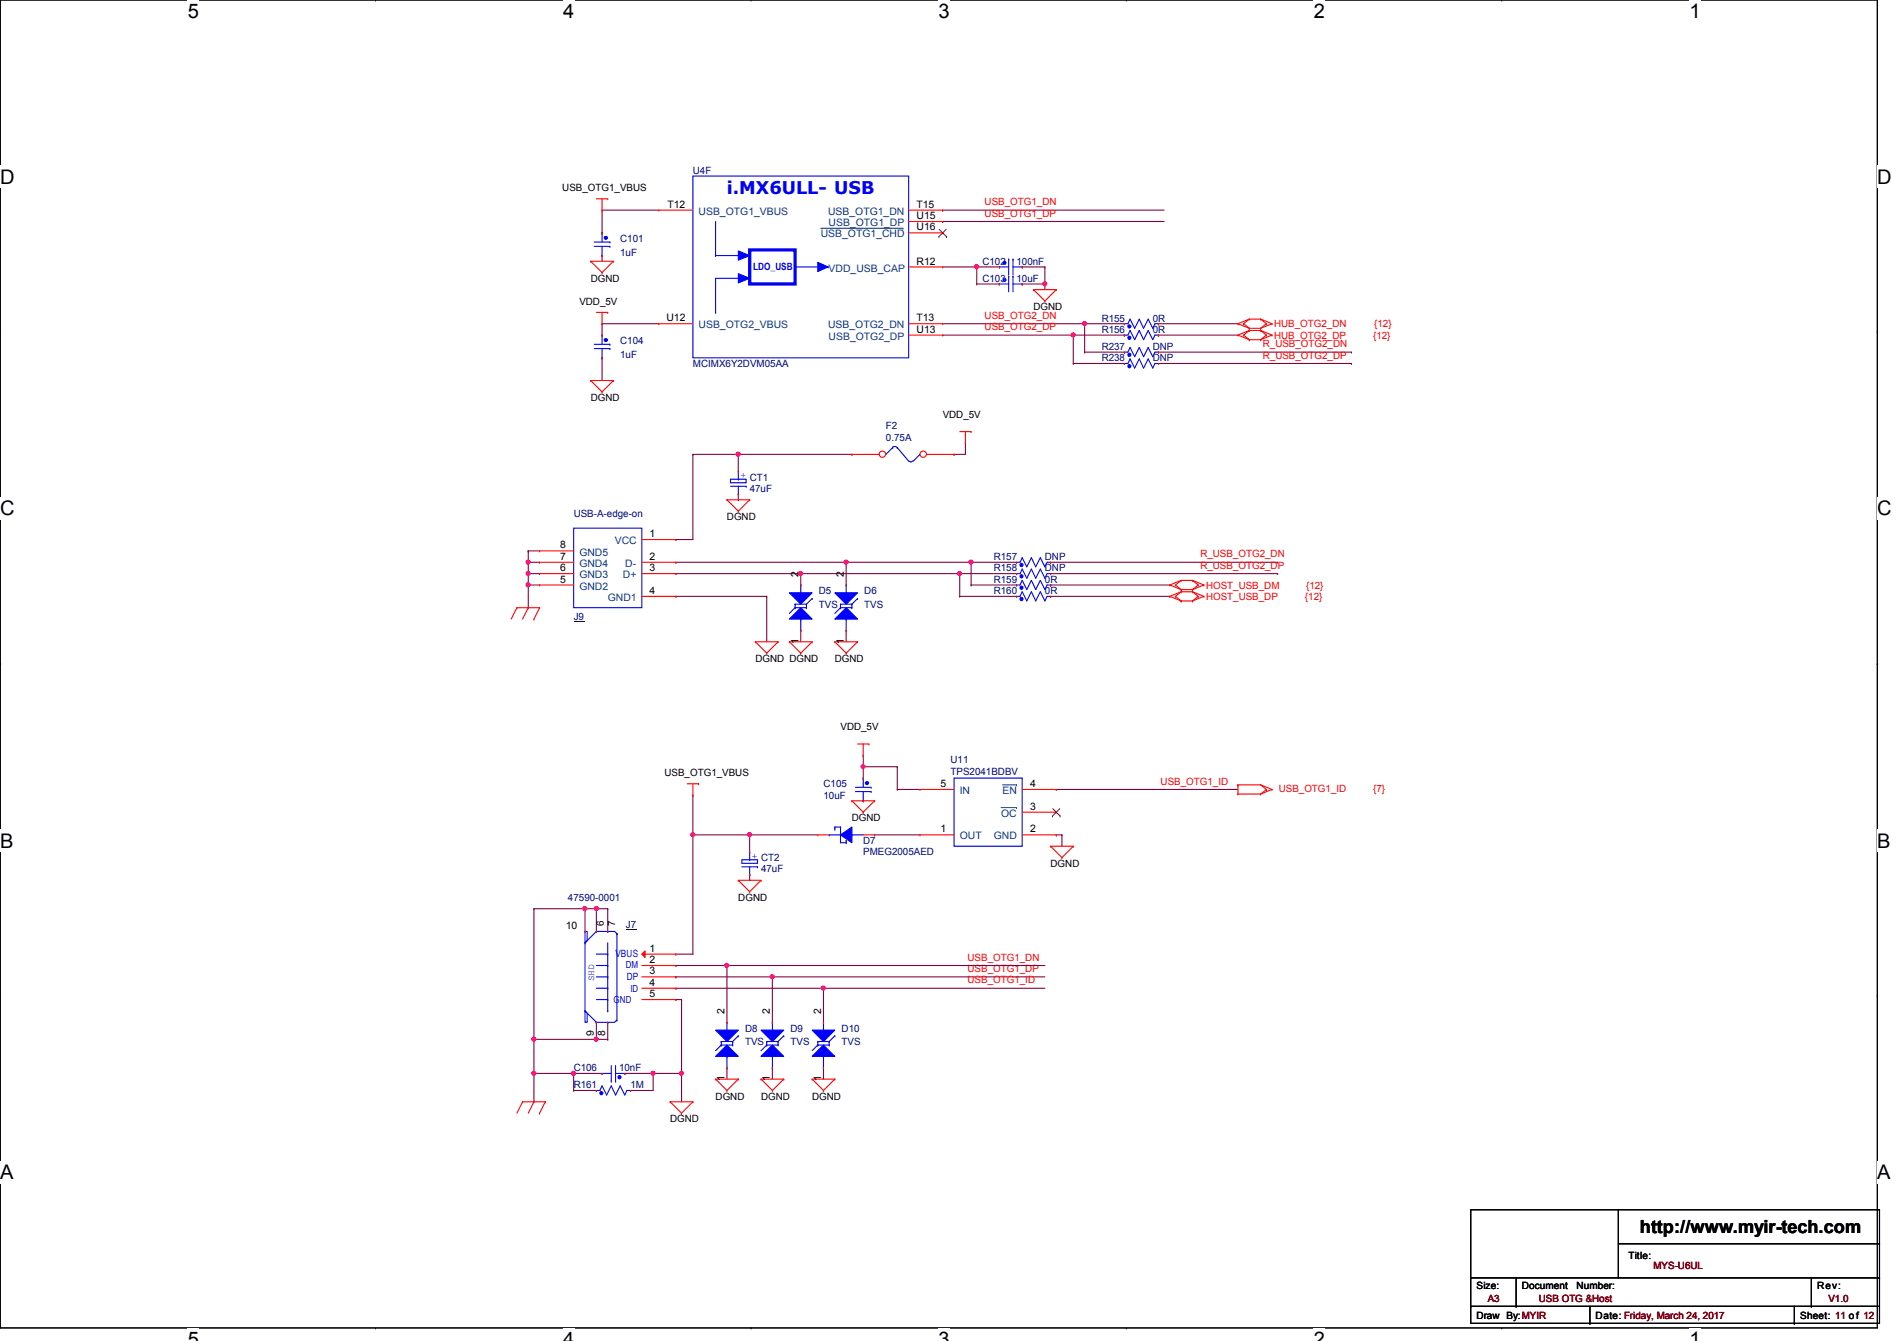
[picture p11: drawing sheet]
<svg xmlns="http://www.w3.org/2000/svg" width="297mm" height="210mm" viewBox="0 0 297 210" stroke-linecap="round" stroke-linejoin="round" font-family="sans-serif">
<path d="M0 0h294v207.9h-294z" fill="none" stroke="#000" stroke-width=".17"/>
<g fill="#fff">
<path d="M29.4 0h1.8v3.5h-1.8z"/>
<path d="M29.4 207.9h1.8v2h-1.8z"/>
</g>
<path d="M58.8 0h.1M58.8 207.9h.1" fill="none" stroke="#000" stroke-width=".17"/>
<g fill="#fff">
<path d="M88.2 0h1.7v3.5h-1.7z"/>
<path d="M88.2 207.9h1.7v2h-1.7z"/>
</g>
<path d="M117.6 0h.1M117.6 207.9h.1" fill="none" stroke="#000" stroke-width=".17"/>
<g fill="#fff">
<path d="M147 0h1.7v3.5h-1.7z"/>
<path d="M147 207.9h1.7v2h-1.7z"/>
</g>
<path d="M176.4 0h.1M176.4 207.9h.1" fill="none" stroke="#000" stroke-width=".17"/>
<g fill="#fff">
<path d="M205.7 0h1.8v3.5h-1.8z"/>
<path d="M205.7 207.9h1.8v2h-1.8z"/>
</g>
<path d="M235.2 0h.1M235.2 207.9h.1" fill="none" stroke="#000" stroke-width=".17"/>
<g fill="#fff">
<path d="M264.5 0h1.8v3.5h-1.8z"/>
<path d="M264.5 207.9h1.8v2h-1.8z"/>
<path d="M0 26h2.3v3.4h-2.3z"/>
<path d="M294 26h2.2v3.4h-2.2z"/>
<path d="M0 77.9h2.3v3.5h-2.3z"/>
<path d="M294 77.9h2.2v3.5h-2.2z"/>
</g>
<path d="M0 51.9h.1M294 51.9h.1" fill="none" stroke="#000" stroke-width=".17"/>
<g fill="#fff">
<path d="M0 129.9h2.1v3.4h-2.1z"/>
<path d="M294 129.9h2v3.4h-2z"/>
</g>
<path d="M0 103.9h.1M294 103.9h.1" fill="none" stroke="#000" stroke-width=".17"/>
<path d="M0 103.9h.1M294 103.9h.1" fill="none" stroke="#000" stroke-width=".16"/>
<g fill="#fff">
<path d="M0 181.8h2.1v3.5h-2.1z"/>
<path d="M294 181.8h2v3.5h-2z"/>
</g>
<path d="M0 155.9h.1M294 155.9h.1" fill="none" stroke="#000" stroke-width=".17"/>
<path d="M160.1 41.8h.1M160.1 41.8h3.5M163.6 41.8h.1M163.6 41.8v2.6" fill="none" stroke="#800040" stroke-width=".17"/>
<circle cx="163.6" cy="44.4" r=".32" fill="#f0f"/>
<circle cx="163.6" cy="44.4" r=".32" fill="none" stroke="#f0f" stroke-width=".17"/>
<g fill="none" stroke="#800040" stroke-width=".17">
<path d="M94.3 36.4h.1M94.3 32.9h.1M94.3 32.9v3.5M94.3 32.9h8.9M147.6 32.9h.1M147.6 34.7h.1M147.6 32.9h34.7M147.6 34.7h34.7M94.3 40h.1M94.3 56h.1M94.3 50.7h.1M94.3 40v.9"/>
<path d="M94.3 50.7v1.8M94.3 56v3.6M94.3 50.7h8.9M147.6 50.7h22.2M147.6 41.8h5.3M147.6 52.5h20.5M152.9 41.8h.1M168.1 52.5h.1M169.8 50.7h.1"/>
</g>
<circle cx="168" cy="52.4" r=".32" fill="#f0f"/>
<circle cx="168" cy="52.4" r=".32" fill="none" stroke="#f0f" stroke-width=".17"/>
<g fill="none" stroke="#800040" stroke-width=".17">
<path d="M160.1 44.4h.1M160.1 44.4h3.5M82.7 86.2h.1M82.7 88h.1M82.7 86.2h1.8M82.7 86.2v3.6M82.7 88h1.8M105.8 84.5h.1M105.8 93.3h.1M105.8 84.5h2.7M105.8 93.3h14.3M120.1 93.3h.1"/>
<path d="M120.1 93.3v7.2"/>
</g>
<circle cx="82.7" cy="88" r=".32" fill="#f0f"/>
<circle cx="82.7" cy="88" r=".32" fill="none" stroke="#f0f" stroke-width=".17"/>
<path d="M82.7 89.8h.1M82.7 89.8h1.8M82.7 89.8v1.8" fill="none" stroke="#800040" stroke-width=".17"/>
<circle cx="82.7" cy="91.5" r=".32" fill="#f0f"/>
<circle cx="82.7" cy="91.5" r=".32" fill="none" stroke="#f0f" stroke-width=".17"/>
<circle cx="82.7" cy="89.8" r=".32" fill="#f0f"/>
<circle cx="82.7" cy="89.8" r=".32" fill="none" stroke="#f0f" stroke-width=".17"/>
<path d="M82.7 91.6h.1M82.7 91.6h1.8M82.7 91.6v3.5M83.6 142.2h8M91.6 142.2h.1M83.6 162.7h.1M83.6 162.7h9.8M113.8 167.1h.1M113.8 167.1v1.8" fill="none" stroke="#800040" stroke-width=".17"/>
<circle cx="93.4" cy="162.7" r=".32" fill="#f0f"/>
<circle cx="93.4" cy="162.7" r=".32" fill="none" stroke="#f0f" stroke-width=".17"/>
<g fill="none" stroke="#800040" stroke-width=".17">
<path d="M83.6 142.2h.1M83.6 142.2v20.5M93.4 142.2h.1M93.4 142.2v3.6M93.4 142.2h1.8M95.2 142.2h.1M95.2 142.2v3.6M105.8 156.5h.1M105.8 156.5h.9M113.8 151.1h.1M113.8 151.1v8.9M120.9 152.9h.1"/>
<path d="M120.9 152.9v7.1M93.4 162.7h.1M93.4 160v2.7M93.4 162.7h1.8M95.2 162.7h.1M95.2 160v2.7M120.9 167.1h.1M120.9 167.1v1.8"/>
</g>
<circle cx="83.6" cy="162.7" r=".32" fill="#f0f"/>
<circle cx="83.6" cy="162.7" r=".32" fill="none" stroke="#f0f" stroke-width=".17"/>
<path d="M83.6 162.7h.1M83.6 168h.1M83.6 162.7v9.8M83.6 168h6.2" fill="none" stroke="#800040" stroke-width=".17"/>
<circle cx="83.6" cy="168" r=".32" fill="#f0f"/>
<circle cx="83.6" cy="168" r=".32" fill="none" stroke="#f0f" stroke-width=".17"/>
<path d="M89.8 170.7h.1M89.8 168h.1M89.8 170.7h3.6M89.8 168v2.7M89.8 168h4.5" fill="none" stroke="#800040" stroke-width=".17"/>
<circle cx="89.8" cy="168" r=".32" fill="#f0f"/>
<circle cx="89.8" cy="168" r=".32" fill="none" stroke="#f0f" stroke-width=".17"/>
<path d="M97.8 168h.1M97.8 168h4.5M106.7 168h.1M106.7 168v4.5" fill="none" stroke="#800040" stroke-width=".17"/>
<circle cx="106.7" cy="168" r=".32" fill="#f0f"/>
<circle cx="106.7" cy="168" r=".32" fill="none" stroke="#f0f" stroke-width=".17"/>
<path d="M98.7 170.7h.1M102.3 168h.1M102.3 168v2.7h-3.6" fill="none" stroke="#800040" stroke-width=".17"/>
<circle cx="102.2" cy="168" r=".32" fill="#f0f"/>
<circle cx="102.2" cy="168" r=".32" fill="none" stroke="#f0f" stroke-width=".17"/>
<path d="M105.8 149.4h.1M105.8 154.7h.1M105.8 149.4h2.7M105.8 154.7h23.1M106.7 156.5h.1M106.7 156.5v11.5h-4.4M120.9 152.9h.1M120.9 152.9h42.7M102.3 168h.1" fill="none" stroke="#800040" stroke-width=".17"/>
<circle cx="120.9" cy="152.9" r=".32" fill="#f0f"/>
<circle cx="120.9" cy="152.9" r=".32" fill="none" stroke="#f0f" stroke-width=".17"/>
<path d="M113.8 151.1h.1M113.8 151.1h49.8" fill="none" stroke="#800040" stroke-width=".17"/>
<circle cx="113.8" cy="151.1" r=".32" fill="#f0f"/>
<circle cx="113.8" cy="151.1" r=".32" fill="none" stroke="#f0f" stroke-width=".17"/>
<g fill="none" stroke="#800040" stroke-width=".17">
<path d="M105.8 89.8h.1M105.8 89.8h44.5M125.4 98.7h.1M125.4 89.8h.1M125.4 89.8v1.8M125.4 98.7v1.8M132.5 98.7h.1M132.5 98.7v1.8M150.3 89.8h.1M105.8 151.1h.1M105.8 152.9h.1M105.8 151.1h8"/>
<path d="M105.8 152.9h15.1"/>
</g>
<circle cx="125.4" cy="89.8" r=".32" fill="#f0f"/>
<circle cx="125.4" cy="89.8" r=".32" fill="none" stroke="#f0f" stroke-width=".17"/>
<circle cx="150.3" cy="89.8" r=".32" fill="#f0f"/>
<circle cx="150.3" cy="89.8" r=".32" fill="none" stroke="#f0f" stroke-width=".17"/>
<path d="M132.5 88h19.6M152.1 88h.1" fill="none" stroke="#800040" stroke-width=".17"/>
<circle cx="132.5" cy="88" r=".32" fill="#f0f"/>
<circle cx="132.5" cy="88" r=".32" fill="none" stroke="#f0f" stroke-width=".17"/>
<circle cx="152" cy="88" r=".32" fill="#f0f"/>
<circle cx="152" cy="88" r=".32" fill="none" stroke="#f0f" stroke-width=".17"/>
<path d="M105.8 88h.1M105.8 88h26.7M132.5 88h.1M132.5 88v3.6M108.5 124.5h.1M108.5 124.5v6.2" fill="none" stroke="#800040" stroke-width=".17"/>
<circle cx="108.5" cy="130.7" r=".32" fill="#f0f"/>
<circle cx="108.5" cy="130.7" r=".32" fill="none" stroke="#f0f" stroke-width=".17"/>
<g fill="none" stroke="#800040" stroke-width=".17">
<path d="M152.9 41.8h.1M152.9 41.8v2.6M181.4 50.7h.1M181.4 52.5h.1M181.4 50.7h12.4M181.4 52.5h12.4M150.3 93.3h.1M150.3 93.3h8.9M152.1 91.6h.1M152.1 91.6h7.1M164.5 91.6h.1M164.5 88h35.6"/>
<path d="M164.5 89.8h35.6M164.5 91.6h18.7M164.5 93.3h18.7M183.2 93.3h.1M200.1 88h.1M200.1 89.8h.1"/>
</g>
<circle cx="152.9" cy="41.8" r=".32" fill="#f0f"/>
<circle cx="152.9" cy="41.8" r=".32" fill="none" stroke="#f0f" stroke-width=".17"/>
<g fill="none" stroke="#800040" stroke-width=".17">
<path d="M152.9 41.8h.1M152.9 44.4h.1M152.9 41.8h3.6M152.9 44.4h3.6M163.6 44.4h.1M163.6 44.4v.9M108.5 130.7h.1M108.5 130.7h8.9M135.2 120h.1M135.2 120v1.8M135.2 120h5.3M136.9 130.7h.1"/>
<path d="M136.9 130.7h7.2"/>
</g>
<circle cx="117.4" cy="130.7" r=".32" fill="#f0f"/>
<circle cx="117.4" cy="130.7" r=".32" fill="none" stroke="#f0f" stroke-width=".17"/>
<g fill="none" stroke="#800040" stroke-width=".17">
<path d="M135.2 118.2h.1M135.2 118.2v1.8M108.5 130.7h.1M108.5 130.7v18.7M140.5 123.6h.1M140.5 120h.1M140.5 123.6h3.6M140.5 120v3.6M165.4 130.7h.1M165.4 123.6h.1M165.4 123.6h28.4M165.4 130.7h.9"/>
<path d="M166.3 130.7h.1M166.3 130.7v1.8"/>
</g>
<circle cx="135.1" cy="120" r=".32" fill="#f0f"/>
<circle cx="135.1" cy="120" r=".32" fill="none" stroke="#f0f" stroke-width=".17"/>
<path d="M128.9 154.7h.1M128.9 154.7v5.3M128.9 154.7h34.7" fill="none" stroke="#800040" stroke-width=".17"/>
<circle cx="128.9" cy="154.7" r=".32" fill="#f0f"/>
<circle cx="128.9" cy="154.7" r=".32" fill="none" stroke="#f0f" stroke-width=".17"/>
<path d="M108.5 71.1h7.1M115.6 71.1h.1M128.9 167.1h.1M128.9 167.1v1.8" fill="none" stroke="#800040" stroke-width=".17"/>
<circle cx="115.6" cy="71.1" r=".32" fill="#f0f"/>
<circle cx="115.6" cy="71.1" r=".32" fill="none" stroke="#f0f" stroke-width=".17"/>
<g fill="none" stroke="#800040" stroke-width=".17">
<path d="M169.8 50.7h.1M169.8 50.7v4.4M108.5 71.1h.1M108.5 71.1v13.4M115.6 71.1h.1M115.6 78.2h.1M115.6 71.1h17.8M115.6 71.1v2.7M115.6 77.3v.9M133.4 71.1h.1M149.4 71.1h.1M151.2 69.3h.1"/>
<path d="M151.2 69.3v1.8h-1.8M117.4 130.7h.1M117.4 136.9h.1M117.4 130.7v2.6M117.4 136.9v.9M117.4 130.7h10.7"/>
</g>
<circle cx="169.8" cy="50.6" r=".32" fill="#f0f"/>
<circle cx="169.8" cy="50.6" r=".32" fill="none" stroke="#f0f" stroke-width=".17"/>
<g fill="none" stroke="#800040" stroke-width=".17">
<path d="M168.1 56.9h.1M168.1 56.9h8M169.8 55.1h.1M169.8 50.7h.1M169.8 55.1h6.3M169.8 50.7h6.3M176.1 56.9h.1M176.1 52.5h.1M176.1 52.5h-8v4.4M181.4 55.1h30.2M181.4 56.9h30.2M211.6 55.1h.1"/>
<path d="M211.6 56.9h.1M150.3 89.8h.1M150.3 89.8v3.5M150.3 89.8h8.9M152.1 88h.1M152.1 88v3.6M152.1 88h7.1M159.2 88h.1M159.2 89.8h.1M91.6 142.2h.1M91.6 142.2v3.6M91.6 142.2h1.8"/>
<path d="M93.4 142.2h.1"/>
</g>
<circle cx="91.6" cy="142.2" r=".32" fill="#f0f"/>
<circle cx="91.6" cy="142.2" r=".32" fill="none" stroke="#f0f" stroke-width=".17"/>
<circle cx="93.4" cy="142.2" r=".32" fill="#f0f"/>
<circle cx="93.4" cy="142.2" r=".32" fill="none" stroke="#f0f" stroke-width=".17"/>
<g fill="none" stroke="#f00" stroke-width=".17">
<path d="M93.4 31.1h1.8M94.3 32.9h.1M94.3 31.1v1.8M95.2 31.1h.1M92.5 40.9h.1M92.5 59.6h.1M92.5 40.9h3.6M92.5 40.9l1.8 1.8M92.5 59.6h3.6M92.5 59.6l1.8 1.7M93.4 48.9h1.8M94.3 50.7h.1"/>
<path d="M94.3 42.7h.1M94.3 48.9v1.8M95.2 48.9h.1M96.1 40.9h.1M96.1 59.6h.1M96.1 40.9l-1.8 1.8M96.1 59.6l-1.8 1.7M161.8 45.3h.1M161.8 45.3h3.6M161.8 45.3l1.8 1.8M163.6 47.1h.1M165.4 45.3h.1"/>
<path d="M165.4 45.3l-1.8 1.8M193.8 50.7h.1M193.8 52.5h.1M193.8 50.7l1.8 .7M193.8 52.5l1.8 .7M194.7 50.7h.1M194.7 52.5h.1M194.7 50.7l.9 .7M194.7 52.5l.9 .7M195.6 50h.1M195.6 51.4h.1M195.6 51.7h.1"/>
<path d="M195.6 53.2h.1M195.6 51.4h1.8M195.6 50h1.8M195.6 50l-1.8 .7M195.6 50l-.9 .7M195.6 53.2h1.8M195.6 51.7h1.8M195.6 51.7l-1.8 .8M195.6 51.7l-.9 .8M197.4 51.4h.1M197.4 50h.1M197.4 53.2h.1"/>
<path d="M197.4 51.7h.1M197.4 50l1.8 .7M197.4 50l.9 .7M197.4 51.7l1.8 .8M197.4 51.7l.9 .8M198.3 50.7h.1M198.3 52.5h.1M198.3 50.7l-.9 .7M198.3 52.5l-.9 .7M199.2 50.7h.1M199.2 52.5h.1M199.2 50.7l-1.8 .7"/>
<path d="M199.2 52.5l-1.8 .7M94.3 61.3h.1M113.8 78.2h.1M113.8 78.2h3.6M113.8 78.2l1.8 1.8M117.4 78.2h.1M117.4 78.2l-1.8 1.8M150.3 67.6h1.8M151.2 69.3h.1M151.2 67.6v1.7M152.1 67.6h.1M80.9 95.1h.1"/>
<path d="M80.9 95.1l-.9 1.8M80.9 95.1h3.6M82.7 95.1h.1M82.7 95.1l-.9 1.8M83.6 96.9h.1M84.5 95.1h.1M84.5 95.1l-.9 1.8M115.6 80h.1M183.2 91.6h.1M183.2 93.3h.1M183.2 91.6l1.8 .7M183.2 93.3l1.8 .8"/>
<path d="M184.1 91.6h.1M184.1 93.3h.1M184.1 91.6l.9 .7M184.1 93.3l.9 .8M185 90.8h.1M185 92.3h.1M185 92.6h.1M185 94.1h.1M185 92.3h1.7M185 90.8h1.7M185 90.8l-1.8 .8M185 90.8l-.9 .8"/>
<path d="M185 94.1h1.7M185 92.6h1.7M185 92.6l-1.8 .7M185 92.6l-.9 .7M186.7 92.3h.1M186.7 90.8h.1M186.7 94.1h.1M186.7 92.6h.1M186.7 90.8l1.8 .8M186.7 90.8l.9 .8M186.7 92.6l1.8 .7M186.7 92.6l.9 .7"/>
<path d="M187.6 91.6h.1M187.6 93.3h.1M187.6 91.6l-.9 .7M187.6 93.3l-.9 .8M188.5 91.6h.1M188.5 93.3h.1M188.5 91.6l-1.8 .7M188.5 93.3l-1.8 .8M118.3 100.5h.1M118.3 100.5h3.5M118.3 100.5l1.8 1.7M120.1 102.2h.1"/>
<path d="M121.8 100.5h.1M121.8 100.5l-1.7 1.7M123.6 100.5h.1M123.6 100.5h3.6M123.6 100.5l1.8 1.7M125.4 102.2h.1M127.2 100.5h.1M127.2 100.5l-1.8 1.7M130.7 100.5h.1M130.7 100.5h3.6M130.7 100.5l1.8 1.7M132.5 102.2h.1"/>
<path d="M134.3 100.5h.1M134.3 100.5l-1.8 1.7M134.3 116.5h1.8M135.2 118.2h.1M135.2 116.5v1.7M136.1 116.5h.1M107.6 122.7h1.8M108.5 124.5h.1M108.5 122.7v1.8M109.4 122.7h.1M115.6 137.8h.1M115.6 137.8h3.6"/>
<path d="M115.6 137.8l1.8 1.8M117.4 139.6h.1M119.2 137.8h.1M119.2 137.8l-1.8 1.8M133.4 125.3h.1M133.4 125.3h3.5M133.4 125.3l1.8 1.8M135.2 127.1h.1M136.9 125.3h.1M136.9 125.3l-1.7 1.8M164.5 132.5h.1M164.5 132.5h3.6"/>
<path d="M164.5 132.5l1.8 1.7M166.3 134.2h.1M168.1 132.5h.1M168.1 132.5l-1.8 1.7M193.8 122.9h.1M193.8 124.3h.1M193.8 122.9h3.6M193.8 124.3h3.6M193.8 122.9v1.4M197.4 124.3h.1M197.4 122.9l1.8 .7M197.4 122.9l.9 .7"/>
<path d="M198.3 123.6h.1M198.3 123.6l-.9 .7M199.2 123.6h.1M199.2 123.6l-1.8 .7M81.8 172.5h.1M81.8 172.5l-.9 1.7M81.8 172.5h3.6M83.6 172.5h.1M83.6 172.5l-.9 1.7M84.5 174.2h.1M85.4 172.5h.1M85.4 172.5l-.9 1.7"/>
<path d="M104.9 172.5h.1M104.9 172.5h3.6M104.9 172.5l1.8 1.7M106.7 174.2h.1M108.5 172.5h.1M108.5 172.5l-1.8 1.7M112.1 168.9h.1M112.1 168.9h3.5M112.1 168.9l1.7 1.8M113.8 170.7h.1M115.6 168.9h.1M115.6 168.9l-1.8 1.8"/>
<path d="M119.2 168.9h.1M119.2 168.9h3.5M119.2 168.9l1.7 1.8M120.9 170.7h.1M122.7 168.9h.1M122.7 168.9l-1.8 1.8M127.2 168.9h.1M127.2 168.9h3.5M127.2 168.9l1.7 1.8M128.9 170.7h.1M130.7 168.9h.1M130.7 168.9l-1.8 1.8"/>
</g>
<g fill="none" stroke="#000" stroke-width=".17">
<path d="M230.3 189.4h64v17.7h-64zM253.4 189.4h.1M253.4 189.4v10.6M253.4 194.7h40.9M294.3 194.7h.1M230.3 204.5h.1M230.3 204.5h64M230.3 200h64M237.4 204.5h.1M237.4 200v4.5M249 207.1h.1M249 204.5v2.6"/>
<path d="M281 207.1h.1M281 204.5v2.6M283.6 204.5h.1M283.6 200v4.5M294.3 200h.1"/>
</g>
<path d="M176.1 55.1h.1M176.1 55.1h.5l.3-.7 .8 1.4 .7-1.4 .7 1.4 .7-1.4 .7 1.4 .3-.7h.6M181.4 55.1h.1" fill="none" stroke="#00f" stroke-width=".17"/>
<path d="M176.7 55.4l.1-.1 .2 .1v.3l-.2 .1-.1-.1z" fill-rule="evenodd" fill="#00f"/>
<path d="M176.7 55.4l.1-.1 .2 .1v.3l-.2 .1-.1-.1zM133.9 123.9h2.5M133.9 123.2h2.5M135.2 121.8h.1M135.2 125.3h.1M135.2 121.8v1.4M135.2 123.9v1.4M136.4 123.9h.1M136.4 123.2h.1" fill="none" stroke="#00f" stroke-width=".17"/>
<path d="M176.1 55.1h.1M181.4 55.1h.1" fill="none" stroke="#f00" stroke-width=".17"/>
<circle cx="135.8" cy="122.6" r=".25" fill="#00f"/>
<g fill="none" stroke="#00f" stroke-width=".17">
<path d="M91.6 158.2l.3 .4v1.4h-.3zM91.6 145.8h.3v1.4l-.3 .4zM91.6 147.6h.1M91.6 158.2h.1M91.6 158.2l1.8 1.8M91.6 147.6v10.6M93.4 145.8h.1M93.4 149.4h1.8M93.4 145.8h2.8l.4 .3M93.4 151.1h1.8M93.4 145.8l-1.8 1.8M93.4 152.9h1.8"/>
<path d="M93.4 154.7h1.8M93.4 156.5h1.8M95.2 149.4h.1M95.2 145.8h.1M95.2 151.1h.1M95.2 152.9h.1M95.2 154.7h.1M95.2 158.2h.1M95.2 156.5h.1M95.2 147.6v10.6M96.6 159.7h.1M96.6 146.1h.1"/>
<path d="M96.6 159.7l-.4 .3h-2.8M96.6 146.1v13.6M93.4 160h.1M95.2 160h.1"/>
<circle cx="135.8" cy="122.6" r=".25"/>
</g>
<path d="M135.2 121.8h.1M135.2 125.3h.1" fill="none" stroke="#f00" stroke-width=".17"/>
<path d="M98 145.5h1.7v.1h-1.7z" fill="#000080"/>
<path d="M100.5 149.4l.5-.6v1.1z" fill="#f00"/>
<g fill="none" stroke="#f00" stroke-width=".17">
<path d="M91.6 145.8h.1M93.4 145.8h.1M95.2 145.8h.1M100.5 149.4l.5-.6v1.1zM100.5 149.4h5.3M100.5 151.1h5.3M100.5 152.9h5.3M100.5 154.7h5.3M100.5 156.5h5.3M105.8 149.4h.1M105.8 151.1h.1M105.8 152.9h.1"/>
<path d="M105.8 154.7h.1M105.8 156.5h.1M93.4 160h.1M95.2 160h.1"/>
</g>
<path d="M159.2 93.3h.1M159.2 93.3h.5l.4-.7 .7 1.5 .7-1.5 .7 1.5 .7-1.5 .7 1.5 .4-.8h.5M164.5 93.3h.1" fill="none" stroke="#00f" stroke-width=".17"/>
<path d="M159.8 93.6l.1-.1 .2 .1v.3l-.2 .1-.1-.1z" fill-rule="evenodd" fill="#00f"/>
<path d="M159.8 93.6l.1-.1 .2 .1v.3l-.2 .1-.1-.1zM129.8 130.7h.1M129.8 130.7h1.8M130.7 129.5h.1M130.7 129.5h.9M131.6 129.5h.1M131.6 129.5v2.4h.9M132.5 131.9h.1M133.4 130.7h.1M133.4 130.7h1.8" fill="none" stroke="#00f" stroke-width=".17"/>
<path d="M159.2 93.3h.1M164.5 93.3h.1" fill="none" stroke="#f00" stroke-width=".17"/>
<path d="M131.6 130.7l1.8-1.2v2.4z" fill-rule="evenodd" fill="#00f"/>
<path d="M112.1 34.7v5.3M112.1 40h.1M124.5 41.8h5.2M129.7 41.8h.1M130.7 129.8h.1M130.7 129.5v.3M131.6 130.7l1.8-1.2v2.4zM132.5 131.6h.1M132.5 131.6v.3" fill="none" stroke="#00f" stroke-width=".17"/>
<path d="M128.1 130.7h.1M128.1 130.7h1.7M135.2 130.7h1.7M136.9 130.7h.1" fill="none" stroke="#f00" stroke-width=".17"/>
<path d="M117.4 39.1h7.1v5.3h-7.1z" fill="none" stroke="#00f" stroke-width=".51"/>
<path d="M128.1 41.1l1.6 .7-1.6 .7z" fill-rule="evenodd" fill="#00f"/>
<path d="M128.1 41.1l1.6 .7-1.6 .7z" fill="none" stroke="#00f" stroke-width=".17"/>
<path d="M115.6 42.8l1.8 .8-1.8 .7z" fill-rule="evenodd" fill="#00f"/>
<path d="M115.6 42.8l1.8 .8-1.8 .7z" fill="none" stroke="#00f" stroke-width=".17"/>
<path d="M115.6 39.3l1.8 .7-1.8 .7z" fill-rule="evenodd" fill="#00f"/>
<path d="M108.5 27.6h33.8v28.4h-33.8zM115.6 39.3l1.8 .7-1.8 .7zM112.1 48.9h.1M112.1 40h5.3M117.4 40h.1M117.4 43.6h.1M117.4 43.6h-5.3v5.3M176.1 52.5h.1M176.1 52.5h.5l.3-.8 .8 1.5 .7-1.5 .7 1.5 .7-1.5 .7 1.5 .3-.7h.6M181.4 52.5h.1" fill="none" stroke="#00f" stroke-width=".17"/>
<g fill="none" stroke="#f00" stroke-width=".17">
<path d="M103.2 32.9h.1M103.2 32.9h5.3M142.3 32.9h5.3M142.3 36.4h5.3M142.3 34.7h5.3M147.6 36.4h.1M147.6 32.9h.1M147.6 34.7h.1M103.2 50.7h.1M103.2 50.7h5.3M142.3 41.8h5.3M142.3 50.7h5.3"/>
<path d="M142.3 52.5h5.3M147.6 41.8h.1M147.6 50.7h.1M147.6 52.5h.1"/>
</g>
<path d="M147 37h.1M147.1 35.9l1.1 1.1M148.2 35.9l-1.2 1.1M148.2 37h.1" fill="none" stroke="#804000" stroke-width=".16"/>
<path d="M128.5 35.7h12.9M141.4 35.7h.1" fill="none" stroke="#004080" stroke-width=".16"/>
<path d="M176.7 52.7l.1-.1 .2 .1v.3l-.2 .1-.1-.1z" fill-rule="evenodd" fill="#00f"/>
<path d="M93 54.6h2.5M93 53.9h2.5M94.3 52.5h.1M94.3 56h.1M94.3 52.5v1.4M94.3 54.6v1.4M95.5 54.6h.1M95.5 53.9h.1M176.7 52.7l.1-.1 .2 .1v.3l-.2 .1-.1-.1z" fill="none" stroke="#00f" stroke-width=".17"/>
<path d="M176.1 52.5h.1M181.4 52.5h.1" fill="none" stroke="#f00" stroke-width=".17"/>
<circle cx="94.9" cy="53.2" r=".25" fill="#00f"/>
<g fill="none" stroke="#00f" stroke-width=".17">
<path d="M156.5 41.8h.1M156.5 41.8h1.4M157.9 40.6h.1M157.9 40.6v2.4M158.6 40.6h.1M158.6 40.6v2.4M158.6 41.8h1.5M160.1 41.8h.1"/>
<circle cx="94.9" cy="53.2" r=".25"/>
</g>
<path d="M94.3 52.5h.1M94.3 56h.1" fill="none" stroke="#f00" stroke-width=".17"/>
<path d="M157.1 41l.2-.1 .2 .1-.1 .3-.1 .1-.2-.1z" fill-rule="evenodd" fill="#00f"/>
<path d="M157.1 41l.2-.1 .2 .1-.1 .3-.1 .1-.2-.1zM94.3 168h.1M94.3 168h1.4M95.7 169.2h.1M95.7 166.8v2.4M96.4 169.2h.1M96.4 166.8v2.4M96.4 168h1.4M97.8 168h.1" fill="none" stroke="#00f" stroke-width=".17"/>
<path d="M156.5 41.8h.1M160.1 41.8h.1" fill="none" stroke="#f00" stroke-width=".17"/>
<path d="M96.8 168.4h.2l.2 .1v.3l-.2 .1-.2-.1z" fill-rule="evenodd" fill="#00f"/>
<path d="M96.8 168.4h.2l.2 .1v.3l-.2 .1-.2-.1z" fill="none" stroke="#00f" stroke-width=".17"/>
<path d="M94.3 168h.1M97.8 168h.1" fill="none" stroke="#f00" stroke-width=".17"/>
<path d="M130.7 92.8h3.6l-1.8 1.8z" fill="#00f"/>
<path d="M130.7 92.8h3.6l-1.8 1.8z" fill="none" stroke="#00f" stroke-width=".17"/>
<path d="M132.5 95.1l1.8 1.8h-3.6z" fill="#00f"/>
<g fill="none" stroke="#00f" stroke-width=".17">
<path d="M131.6 95.1h.1M131.6 94.6h.1M131.6 95.1l-.9 .9M131.6 95.1h1.8M131.6 94.6h1.8M131.6 94.6v.5M132.5 95.1l1.8 1.8h-3.6zM132.5 96.9h.1M132.5 91.6h.1M132.5 91.6v1.2M132.5 96.9v1.8M133.4 95.1h.1"/>
<path d="M133.4 94.6h.1M133.4 94.6v.5M134.3 93.7h.1M134.3 93.7l-.9 .9M93.4 170.7h.1M93.4 170.7h.5l.4-.7 .7 1.4 .7-1.4 .7 1.4 .7-1.4 .7 1.4 .4-.7h.5M98.7 170.7h.1"/>
</g>
<path d="M132.5 98.7h.1M132.5 91.6h.1" fill="none" stroke="#f00" stroke-width=".17"/>
<path d="M94 170.9h.1l.3 .1-.1 .3-.2 .1-.1-.1z" fill-rule="evenodd" fill="#00f"/>
<path d="M94 170.9h.1l.3 .1-.1 .3-.2 .1-.1-.1z" fill="none" stroke="#00f" stroke-width=".17"/>
<path d="M93.4 170.7h.1M98.7 170.7h.1" fill="none" stroke="#f00" stroke-width=".17"/>
<path d="M112.1 161.2h3.5l-1.8 1.8z" fill="#00f"/>
<path d="M112.1 161.2h3.5l-1.8 1.8z" fill="none" stroke="#00f" stroke-width=".17"/>
<path d="M113.8 163.6l1.8 1.8h-3.5z" fill="#00f"/>
<g fill="none" stroke="#00f" stroke-width=".17">
<path d="M159.2 89.8h.1M159.2 89.8h.5l.4-.7 .7 1.4 .7-1.4 .7 1.4 .7-1.4 .7 1.4 .4-.7h.5M164.5 89.8h.1M112.9 163.6h.1M112.9 163h.1M112.9 163.6l-.8 .9M112.9 163.6h1.8M112.9 163h1.8M112.9 163v.6M113.8 163.6l1.8 1.8h-3.5zM113.8 165.4h.1M113.8 160h.1"/>
<path d="M113.8 160v1.2M113.8 165.4v1.7M114.7 163.6h.1M114.7 163h.1M114.7 163v.6M115.6 162.1h.1M115.6 162.1l-.9 .9"/>
</g>
<path d="M113.8 167.1h.1M113.8 160h.1" fill="none" stroke="#f00" stroke-width=".17"/>
<path d="M159.8 90h.1l.2 .1v.3l-.2 .1-.1-.1z" fill-rule="evenodd" fill="#00f"/>
<path d="M159.2 88h.1M159.2 88h.5l.4-.7 .7 1.4 .7-1.4 .7 1.4 .7-1.4 .7 1.4 .4-.7h.5M159.8 90h.1l.2 .1v.3l-.2 .1-.1-.1zM164.5 88h.1" fill="none" stroke="#00f" stroke-width=".17"/>
<path d="M159.2 89.8h.1M164.5 89.8h.1" fill="none" stroke="#f00" stroke-width=".17"/>
<path d="M159.8 88.2h.1l.2 .1v.3l-.2 .1-.1-.1z" fill-rule="evenodd" fill="#00f"/>
<path d="M176.1 56.9h.1M176.1 56.9h.5l.3-.7 .8 1.4 .7-1.4 .7 1.4 .7-1.4 .7 1.4 .3-.7h.6M181.4 56.9h.1M159.8 88.2h.1l.2 .1v.3l-.2 .1-.1-.1z" fill="none" stroke="#00f" stroke-width=".17"/>
<path d="M159.2 88h.1M164.5 88h.1" fill="none" stroke="#f00" stroke-width=".17"/>
<path d="M176.7 57.1h.1l.2 .1v.3l-.2 .1-.1-.1z" fill-rule="evenodd" fill="#00f"/>
<path d="M176.7 57.1h.1l.2 .1v.3l-.2 .1-.1-.1z" fill="none" stroke="#00f" stroke-width=".17"/>
<path d="M176.1 56.9h.1M181.4 56.9h.1" fill="none" stroke="#f00" stroke-width=".17"/>
<path d="M119.2 161.2h3.5l-1.8 1.8z" fill="#00f"/>
<path d="M119.2 161.2h3.5l-1.8 1.8z" fill="none" stroke="#00f" stroke-width=".17"/>
<path d="M120.9 163.6l1.8 1.8h-3.5z" fill="#00f"/>
<g fill="none" stroke="#00f" stroke-width=".17">
<path d="M156.5 44.4h.1M156.5 44.4h1.4M157.9 43.2h.1M157.9 43.2v2.5M158.6 43.2h.1M158.6 43.2v2.5M158.6 44.4h1.5M160.1 44.4h.1M114.4 75h2.4v.6h-2.4zM114.4 76.1h2.4M115.6 77.3h.1M115.6 75h.1"/>
<path d="M115.6 73.8v1.2M115.6 76.1v1.2M116.8 76.1h.1M120.1 163.6h.1M120.1 163h.1M120.1 163.6l-.9 .9M120.1 163.6h1.7M120.1 163h1.7M120.1 163v.6M120.9 163.6l1.8 1.8h-3.5zM120.9 165.4h.1M120.9 160h.1"/>
<path d="M120.9 160v1.2M120.9 165.4v1.7M121.8 163.6h.1M121.8 163h.1M121.8 163v.6M122.7 162.1h.1M122.7 162.1l-.9 .9"/>
</g>
<path d="M115.6 73.8h.1M115.6 77.3h.1M120.9 167.1h.1M120.9 160h.1" fill="none" stroke="#f00" stroke-width=".17"/>
<path d="M157.1 43.6h.2l.2 .1-.1 .3-.1 .1-.2-.1z" fill-rule="evenodd" fill="#00f"/>
<path d="M157.1 43.6h.2l.2 .1-.1 .3-.1 .1-.2-.1zM159.2 91.6h.1M159.2 91.6h.5l.4-.8 .7 1.5 .7-1.5 .7 1.5 .7-1.5 .7 1.5 .4-.7h.5M164.5 91.6h.1" fill="none" stroke="#00f" stroke-width=".17"/>
<path d="M156.5 44.4h.1M160.1 44.4h.1" fill="none" stroke="#f00" stroke-width=".17"/>
<path d="M159.8 91.8l.1-.1 .2 .1v.4h-.2h-.1z" fill-rule="evenodd" fill="#00f"/>
<g fill="none" stroke="#00f" stroke-width=".17">
<path d="M139.7 70l.5-.1 .3 .2M139.8 70.1h.1M139.8 70.1l-1.1 1M140.5 70.1h.1M140.5 70.1l1.8 2.1M142.3 72.1a.34 .34 0 0 0 .6 0M144.1 71.1h.1M144.1 71.1l-1.1 1.1M159.8 91.8l.1-.1 .2 .1v.4h-.2h-.1zM116.2 134.6h2.4v.5h-2.4zM116.2 135.7h2.4M117.4 136.9h.1"/>
<path d="M117.4 134.6h.1M117.4 133.3v1.3M117.4 135.7v1.2M118.6 135.7h.1"/>
</g>
<path d="M159.2 91.6h.1M164.5 91.6h.1M117.4 133.3h.1M117.4 136.9h.1" fill="none" stroke="#f00" stroke-width=".17"/>
<circle cx="138.2" cy="71.1" r=".5" fill="#fff"/>
<g fill="none" stroke="#f00" stroke-width=".17">
<path d="M133.4 71.1h.1M133.4 71.1h4.3"/>
<circle cx="138.2" cy="71.1" r=".5"/>
</g>
<circle cx="144.6" cy="71.1" r=".5" fill="#fff"/>
<g fill="none" stroke="#f00" stroke-width=".17">
<path d="M145.1 71.1h4.3M149.4 71.1h.1"/>
<circle cx="144.6" cy="71.1" r=".5"/>
</g>
<path d="M176.1 50.7h.1M176.1 50.7h.5l.3-.7 .8 1.4 .7-1.4 .7 1.4 .7-1.4 .7 1.4 .3-.7h.6M181.4 50.7h.1" fill="none" stroke="#00f" stroke-width=".17"/>
<path d="M176.7 50.9l.1-.1 .2 .2v.3l-.2 .1-.1-.1z" fill-rule="evenodd" fill="#00f"/>
<path d="M176.7 50.9l.1-.1 .2 .2v.3l-.2 .1-.1-.1z" fill="none" stroke="#00f" stroke-width=".17"/>
<path d="M176.1 50.7h.1M181.4 50.7h.1" fill="none" stroke="#f00" stroke-width=".17"/>
<path d="M127.2 161.2h3.5l-1.8 1.8z" fill="#00f"/>
<path d="M127.2 161.2h3.5l-1.8 1.8z" fill="none" stroke="#00f" stroke-width=".17"/>
<path d="M127.2 165.4l1.7-1.8 1.8 1.8z" fill="#00f"/>
<g fill="none" stroke="#00f" stroke-width=".17">
<path d="M127.2 165.4l1.7-1.8 1.8 1.8zM128.1 163.6h.1M128.1 163h.1M128.1 163.6l-.9 .9M128.1 163.6h1.7M128.1 163h1.7M128.1 163v.6M128.9 165.4h.1M128.9 160h.1M128.9 160v1.2M128.9 165.4v1.7M129.8 163.6h.1"/>
<path d="M129.8 163h.1M129.8 163v.6M130.7 162.1h.1M130.7 162.1l-.9 .9"/>
</g>
<path d="M128.9 167.1h.1M128.9 160h.1" fill="none" stroke="#f00" stroke-width=".17"/>
<path d="M123.6 92.8h3.6l-1.8 1.8z" fill="#00f"/>
<path d="M123.6 92.8h3.6l-1.8 1.8z" fill="none" stroke="#00f" stroke-width=".17"/>
<path d="M125.4 95.1l1.8 1.8h-3.6z" fill="#00f"/>
<g fill="none" stroke="#00f" stroke-width=".17">
<path d="M93 38.6h2.5M93 37.9h2.5M94.3 36.4h.1M94.3 36.4v1.5M94.3 38.6v1.4M95.5 38.6h.1M95.5 37.9h.1M94.3 40h.1M124.5 95.1h.1M124.5 94.6h.1M124.5 95.1l-.9 .9M124.5 95.1h1.8"/>
<path d="M124.5 94.6h1.8M124.5 94.6v.5M125.4 95.1l1.8 1.8h-3.6zM125.4 96.9h.1M125.4 91.6h.1M125.4 91.6v1.2M125.4 96.9v1.8M126.3 95.1h.1M126.3 94.6h.1M126.3 94.6v.5M127.2 93.7h.1M127.2 93.7l-.9 .9"/>
</g>
<path d="M125.4 98.7h.1M125.4 91.6h.1" fill="none" stroke="#f00" stroke-width=".17"/>
<circle cx="94.9" cy="37.2" r=".25" fill="#00f"/>
<g fill="none" stroke="#00f" stroke-width=".17">
<path d="M89.8 82.7h10.7v12.4h-10.7zM149.4 121.8h10.7v10.7h-10.7z"/>
<circle cx="94.9" cy="37.2" r=".25"/>
</g>
<path d="M94.3 36.4h.1M94.3 40h.1M144.1 123.6h.1M144.1 130.7h.1M144.1 123.6h5.3M144.1 130.7h5.3M160.1 123.6h5.3M160.1 130.7h5.3M160.1 127.1h5.3M165.4 123.6h.1M165.4 130.7h.1M165.4 127.1h.1" fill="none" stroke="#f00" stroke-width=".17"/>
<path d="M156.8 126.4h2.4M157 122.9h2.2M159.2 122.9h.1M159.2 126.4h.1" fill="none" stroke="#004080" stroke-width=".16"/>
<path d="M164.8 127.7h.1M164.8 126.6l1.2 1.1M165.9 126.6l-1.1 1.1M166 127.7h.1" fill="none" stroke="#804000" stroke-width=".16"/>
<path d="M89.8 97.3h1.7v.1h-1.7z" fill="#000080"/>
<g fill="none" stroke="#f00" stroke-width=".17">
<path d="M84.5 91.6h.1M84.5 89.8h.1M84.5 88h.1M84.5 86.2h.1M84.5 89.8h5.3M84.5 88h5.3M84.5 91.6h5.3M84.5 86.2h5.3M100.5 84.5h5.3M100.5 89.8h5.3M100.5 88h5.3M100.5 93.3h5.3"/>
<path d="M105.8 84.5h.1M105.8 89.8h.1M105.8 88h.1M105.8 93.3h.1"/>
</g>
<circle cx="163.6" cy="44.4" r=".32" fill="#f0f"/>
<circle cx="163.6" cy="44.4" r=".32" fill="none" stroke="#f0f" stroke-width=".17"/>
<circle cx="168" cy="52.4" r=".32" fill="#f0f"/>
<circle cx="168" cy="52.4" r=".32" fill="none" stroke="#f0f" stroke-width=".17"/>
<circle cx="82.7" cy="88" r=".32" fill="#f0f"/>
<circle cx="82.7" cy="88" r=".32" fill="none" stroke="#f0f" stroke-width=".17"/>
<circle cx="82.7" cy="91.5" r=".32" fill="#f0f"/>
<circle cx="82.7" cy="91.5" r=".32" fill="none" stroke="#f0f" stroke-width=".17"/>
<circle cx="82.7" cy="89.8" r=".32" fill="#f0f"/>
<circle cx="82.7" cy="89.8" r=".32" fill="none" stroke="#f0f" stroke-width=".17"/>
<circle cx="93.4" cy="162.7" r=".32" fill="#f0f"/>
<circle cx="93.4" cy="162.7" r=".32" fill="none" stroke="#f0f" stroke-width=".17"/>
<circle cx="83.6" cy="162.7" r=".32" fill="#f0f"/>
<circle cx="83.6" cy="162.7" r=".32" fill="none" stroke="#f0f" stroke-width=".17"/>
<circle cx="83.6" cy="168" r=".32" fill="#f0f"/>
<circle cx="83.6" cy="168" r=".32" fill="none" stroke="#f0f" stroke-width=".17"/>
<circle cx="89.8" cy="168" r=".32" fill="#f0f"/>
<circle cx="89.8" cy="168" r=".32" fill="none" stroke="#f0f" stroke-width=".17"/>
<circle cx="106.7" cy="168" r=".32" fill="#f0f"/>
<circle cx="106.7" cy="168" r=".32" fill="none" stroke="#f0f" stroke-width=".17"/>
<circle cx="102.2" cy="168" r=".32" fill="#f0f"/>
<circle cx="102.2" cy="168" r=".32" fill="none" stroke="#f0f" stroke-width=".17"/>
<circle cx="120.9" cy="152.9" r=".32" fill="#f0f"/>
<circle cx="120.9" cy="152.9" r=".32" fill="none" stroke="#f0f" stroke-width=".17"/>
<circle cx="113.8" cy="151.1" r=".32" fill="#f0f"/>
<circle cx="113.8" cy="151.1" r=".32" fill="none" stroke="#f0f" stroke-width=".17"/>
<circle cx="125.4" cy="89.8" r=".32" fill="#f0f"/>
<circle cx="125.4" cy="89.8" r=".32" fill="none" stroke="#f0f" stroke-width=".17"/>
<circle cx="150.3" cy="89.8" r=".32" fill="#f0f"/>
<circle cx="150.3" cy="89.8" r=".32" fill="none" stroke="#f0f" stroke-width=".17"/>
<circle cx="132.5" cy="88" r=".32" fill="#f0f"/>
<circle cx="132.5" cy="88" r=".32" fill="none" stroke="#f0f" stroke-width=".17"/>
<circle cx="152" cy="88" r=".32" fill="#f0f"/>
<circle cx="152" cy="88" r=".32" fill="none" stroke="#f0f" stroke-width=".17"/>
<circle cx="108.5" cy="130.7" r=".32" fill="#f0f"/>
<circle cx="108.5" cy="130.7" r=".32" fill="none" stroke="#f0f" stroke-width=".17"/>
<circle cx="152.9" cy="41.8" r=".32" fill="#f0f"/>
<circle cx="152.9" cy="41.8" r=".32" fill="none" stroke="#f0f" stroke-width=".17"/>
<circle cx="117.4" cy="130.7" r=".32" fill="#f0f"/>
<circle cx="117.4" cy="130.7" r=".32" fill="none" stroke="#f0f" stroke-width=".17"/>
<circle cx="135.1" cy="120" r=".32" fill="#f0f"/>
<circle cx="135.1" cy="120" r=".32" fill="none" stroke="#f0f" stroke-width=".17"/>
<circle cx="128.9" cy="154.7" r=".32" fill="#f0f"/>
<circle cx="128.9" cy="154.7" r=".32" fill="none" stroke="#f0f" stroke-width=".17"/>
<circle cx="115.6" cy="71.1" r=".32" fill="#f0f"/>
<circle cx="115.6" cy="71.1" r=".32" fill="none" stroke="#f0f" stroke-width=".17"/>
<circle cx="169.8" cy="50.6" r=".32" fill="#f0f"/>
<circle cx="169.8" cy="50.6" r=".32" fill="none" stroke="#f0f" stroke-width=".17"/>
<circle cx="91.6" cy="142.2" r=".32" fill="#f0f"/>
<circle cx="91.6" cy="142.2" r=".32" fill="none" stroke="#f0f" stroke-width=".17"/>
<circle cx="93.4" cy="142.2" r=".32" fill="#f0f"/>
<circle cx="93.4" cy="142.2" r=".32" fill="none" stroke="#f0f" stroke-width=".17"/>
<g font-size="3.1">
<text x="29.4" y="2.8">5</text>
<text x="88.2" y="2.8">4</text>
<text x="147" y="2.8">3</text>
<text x="205.7" y="2.8">2</text>
<text x="264.5" y="2.8">1</text>
<text x="0" y="28.7">D</text>
<text x="294" y="28.7">D</text>
<text x="0" y="80.7">C</text>
<text x="294" y="80.7">C</text>
<text x="0" y="132.7">B</text>
<text x="294" y="132.7">B</text>
<text x="0" y="184.6">A</text>
<text x="294" y="184.6">A</text>
<text x="29.4" y="210.7">5</text>
<text x="88.2" y="210.7">4</text>
<text x="147" y="210.7">3</text>
<text x="205.7" y="210.7">2</text>
<text x="264.5" y="210.7">1</text>
</g>
<text font-size="2.8" fill="#00f" x="113.8" y="30.3">i.MX6ULL- USB</text>
<text font-size="2.8" x="256.8" y="193">http://www.myir-tech.com</text>
<g font-size="1.6">
<text x="88.1" y="29.9">USB_OTG1_VBUS</text>
<text x="104.5" y="32.5">T12</text>
<text x="143.5" y="32.5">T15</text>
<text x="143.5" y="34.3">U15</text>
<text x="143.5" y="36.1">U16</text>
<text x="143.5" y="41.4">R12</text>
<text x="90.7" y="47.7">VDD_5V</text>
<text x="92.5" y="44.1">DGND</text>
<text x="104.3" y="50.3">U12</text>
<text x="143.5" y="50.3">T13</text>
<text x="143.5" y="52.1">U13</text>
<text x="161.8" y="48.6">DGND</text>
<text x="92.5" y="62.8">DGND</text>
<text x="147.6" y="65.4">VDD_5V</text>
<text x="113.8" y="81.4">DGND</text>
<text x="87.7" y="89.4">6</text>
<text x="87.7" y="87.6">7</text>
<text x="87.7" y="85.9">8</text>
<text x="101.7" y="84.1">1</text>
<text x="101.7" y="89.4">3</text>
<text x="101.7" y="87.6">2</text>
<text x="87.7" y="91.2">5</text>
<text x="101.7" y="93">4</text>
<text x="125" y="90.3" transform="rotate(-90 125 90.3)">2</text>
<text x="132.1" y="90.3" transform="rotate(-90 132.1 90.3)">2</text>
<text x="125" y="100.8" transform="rotate(-90 125 100.8)">1</text>
<text x="132.1" y="100.8" transform="rotate(-90 132.1 100.8)">1</text>
<text x="118.3" y="103.7">DGND DGND</text>
<text x="130.7" y="103.7">DGND</text>
<text x="131.6" y="114.3">VDD_5V</text>
<text x="104.1" y="121.5">USB_OTG1_VBUS</text>
<text x="147.3" y="123.2">5</text>
<text x="161.3" y="123.2">4</text>
<text x="133.4" y="128.6">DGND</text>
<text x="147.3" y="130.3">1</text>
<text x="161.3" y="130.3">2</text>
<text x="161.3" y="126.7">3</text>
<text x="164.5" y="135.7">DGND</text>
<text x="115.6" y="141">DGND</text>
<text x="88.6" y="145.4">10</text>
<text x="94.5" y="144.9" transform="rotate(-90 94.5 144.9)">6</text>
<text x="96.3" y="144.9" transform="rotate(-90 96.3 144.9)">7</text>
<text x="101.7" y="149">1</text>
<text x="101.7" y="150.7">2</text>
<text x="101.7" y="152.5">3</text>
<text x="101.7" y="154.3">4</text>
<text x="101.7" y="156.1">5</text>
<text x="113.5" y="158.8" transform="rotate(-90 113.5 158.8)">2</text>
<text x="120.6" y="158.8" transform="rotate(-90 120.6 158.8)">2</text>
<text x="128.6" y="158.8" transform="rotate(-90 128.6 158.8)">2</text>
<text x="93" y="162.1" transform="rotate(-90 93 162.1)">9</text>
<text x="94.8" y="162.1" transform="rotate(-90 94.8 162.1)">8</text>
<text x="112.1" y="172.1">DGND</text>
<text x="113.5" y="169.2" transform="rotate(-90 113.5 169.2)">1</text>
<text x="119.2" y="172.1">DGND</text>
<text x="120.6" y="169.2" transform="rotate(-90 120.6 169.2)">1</text>
<text x="127.2" y="172.1">DGND</text>
<text x="128.6" y="169.2" transform="rotate(-90 128.6 169.2)">1</text>
<text x="104.9" y="175.7">DGND</text>
<text x="255" y="197">Title:</text>
<text x="231.2" y="201.8">Size:</text>
<text x="238.3" y="201.8">Document</text>
<text x="246.8" y="201.8">Number:</text>
<text x="284.5" y="201.8">Rev:</text>
<text x="231.2" y="206.5">Draw By:MYIR</text>
<text x="249.8" y="206.5">Date: Friday, March 24, 2017</text>
<text x="281.9" y="206.5">Sheet: 11 o f 12</text>
</g>
<g font-size="1.6" fill="#000080">
<text x="108.5" y="27.2">U4F</text>
<text x="97.1" y="37.9">C101</text>
<text x="97.1" y="40">1uF</text>
<text x="153.8" y="41.4">C102</text>
<text x="159.2" y="41.4">100nF</text>
<text x="153.8" y="44.1">C103</text>
<text x="159.2" y="44.1">10uF</text>
<text x="97.1" y="53.9">C104</text>
<text x="172.5" y="52.1">R156</text>
<text x="172.5" y="50.3">R155</text>
<text x="180.5" y="52.1">0R</text>
<text x="180.5" y="50.3">0R</text>
<text x="97.1" y="56">1uF</text>
<text x="108.5" y="57.4">MCIMX6Y2DVM05AA</text>
<text x="172.5" y="54.8">R237</text>
<text x="172.5" y="56.6">R238</text>
<text x="180.5" y="54.8">DNP</text>
<text x="180.5" y="56.6">DNP</text>
<text x="138.7" y="67.2">F2</text>
<text x="138.7" y="69">0.75A</text>
<text x="117.4" y="77">47uF</text>
<text x="89.8" y="80.9">USB-A-edge-on</text>
<text x="155.6" y="89.5">R158</text>
<text x="155.6" y="87.7">R157</text>
<text x="163.6" y="89.5">DNP</text>
<text x="163.6" y="87.7">DNP</text>
<text x="128.2" y="93">D5</text>
<text x="128.2" y="95.1">TVS</text>
<text x="135.3" y="93">D6</text>
<text x="135.3" y="95.1">TVS</text>
<text x="155.6" y="93">R160</text>
<text x="155.6" y="91.2">R159</text>
<text x="163.6" y="93">0R</text>
<text x="163.6" y="91.2">0R</text>
<text x="89.8" y="97.1">J9</text>
<text x="148.8" y="119.5">U11</text>
<text x="128.9" y="123.2">C105</text>
<text x="128.9" y="125">10uF</text>
<text x="148.8" y="121.3">TPS2041BDBV</text>
<text x="119.2" y="136.6">47uF</text>
<text x="135.2" y="132.1">D7</text>
<text x="135.2" y="133.9">PMEG2005AED</text>
<text x="88.9" y="141">47590-0001</text>
<text x="98" y="145.3">J7</text>
<text x="116.7" y="161.5">D8</text>
<text x="123.8" y="161.5">D9</text>
<text x="131.8" y="161.5">D10</text>
<text x="89.8" y="167.7">C106</text>
<text x="96.9" y="167.7">10nF</text>
<text x="116.7" y="163.6">TVS</text>
<text x="123.8" y="163.6">TVS</text>
<text x="131.8" y="163.6">TVS</text>
<text x="89.8" y="170.3">R161</text>
<text x="98.7" y="170.3">1M</text>
</g>
<g font-size="1.6" fill="#004080">
<text x="109.4" y="33.6">USB_OTG1_VBUS</text>
<text x="129.7" y="33.6">USB_OTG1_DN</text>
<text x="129.7" y="35.4">USB_OTG1_DP</text>
<text x="128.5" y="37.2">USB_OTG1_CHD</text>
<text x="129.7" y="42.5">VDD_USB_CAP</text>
<text x="109.4" y="51.4">USB_OTG2_VBUS</text>
<text x="129.7" y="51.4">USB_OTG2_DN</text>
<text x="129.7" y="53.2">USB_OTG2_DP</text>
<text x="90.7" y="88.7">GND4</text>
<text x="90.7" y="87">GND5</text>
<text x="96.3" y="85.2">VCC</text>
<text x="97.9" y="88.7">D-</text>
<text x="90.7" y="92.3">GND2</text>
<text x="90.7" y="90.5">GND3</text>
<text x="95.2" y="94.1">GND1</text>
<text x="97.5" y="90.5">D+</text>
<text x="150.3" y="124.3">IN</text>
<text x="157" y="124.3">EN</text>
<text x="150.3" y="131.4">OUT</text>
<text x="155.6" y="131.4">GND</text>
<text x="156.8" y="127.8">OC</text>
</g>
<g font-size="1.6" fill="#f00">
<text x="154.2" y="32.1">USB_OTG1_DN</text>
<text x="154.2" y="33.9">USB_OTG1_DP</text>
<text x="154.2" y="49.9">USB_OTG2_DN</text>
<text x="154.2" y="51.7">USB_OTG2_DP</text>
<text x="199.5" y="51.2">HUB_OTG2_DN</text>
<text x="199.5" y="53">HUB_OTG2_DP</text>
<text x="215" y="53">{12}</text>
<text x="215.2" y="51.2">{12}</text>
<text x="197.7" y="54.4">R_USB_OTG2_DN</text>
<text x="197.7" y="56.1">R_USB_OTG2_DP</text>
<text x="188" y="87.2">R_USB_OTG2_DN</text>
<text x="188" y="89">R_USB_OTG2_DP</text>
<text x="188.8" y="92.1">HOST_USB_DM</text>
<text x="188.8" y="93.9">HOST_USB_DP</text>
<text x="204.3" y="93.9">{12}</text>
<text x="204.5" y="92.1">{12}</text>
<text x="181.7" y="122.8">USB_OTG1_ID</text>
<text x="200.2" y="124">USB_OTG1_ID</text>
<text x="215" y="124">{7}</text>
<text x="151.5" y="152.1">USB_OTG1_DP</text>
<text x="151.5" y="150.4">USB_OTG1_DN</text>
<text x="151.5" y="153.9">USB_OTG1_ID</text>
</g>
<g font-size="1.6" fill="#00f">
<text x="117.9" y="42.3">LDO_USB</text>
<text x="96.4" y="149.7">VBUS</text>
<text x="98.2" y="153.5">DP</text>
</g>
<g font-size="1.6" fill="#800000">
<text x="233" y="203.8">A3</text>
<text x="241" y="203.8">USB OTG &amp;Host</text>
<text x="258.9" y="198.6">MYS-U6UL</text>
<text x="286.3" y="203.8">V1.0</text>
</g>
<g font-size="1.5" fill="#00f">
<text x="115.9" y="74.8">+ CT1</text>
<text x="117.7" y="134.4">+ CT2</text>
<text x="93" y="153.6" transform="rotate(-90 93 153.6)">SHD</text>
<text x="98" y="151.5">DM</text>
<text x="98.7" y="155.2">ID</text>
<text x="96.1" y="157">GND</text>
</g>
</svg>
